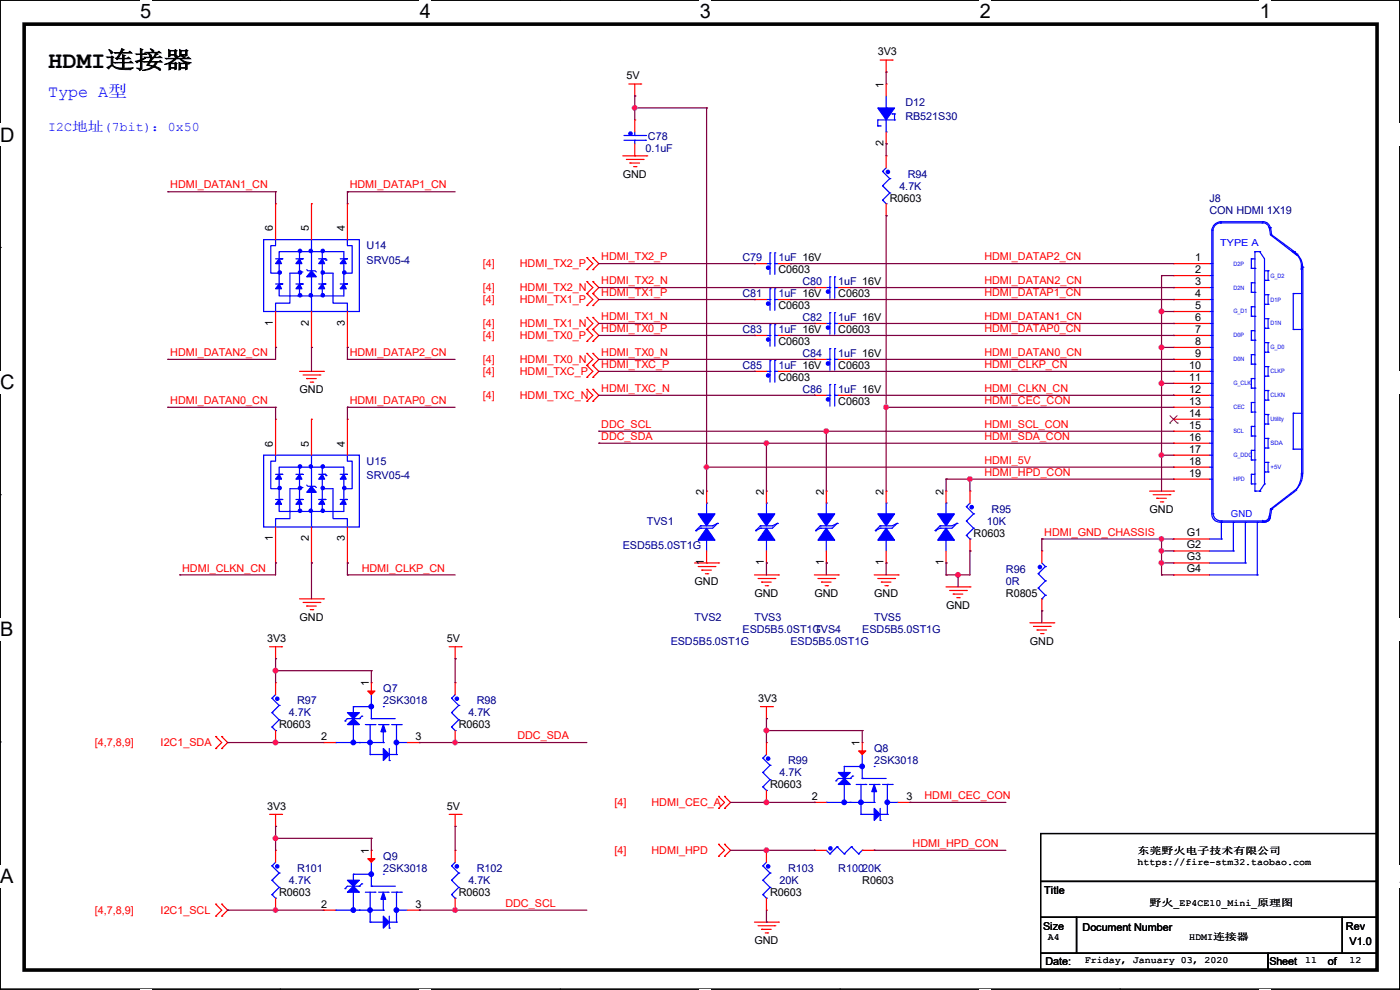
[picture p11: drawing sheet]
<svg xmlns="http://www.w3.org/2000/svg" width="297mm" height="210mm" viewBox="0 0 297 210" stroke-linecap="round" stroke-linejoin="round" font-family="sans-serif">
<path d="M0 0h297v209.8h-297z" fill="none" stroke="#000" stroke-width=".25"/>
<g fill="#fff">
<path d="M29.7 0h2.4v4.8h-2.4z"/>
<path d="M29.7 209.8h2.4v.2h-2.4z"/>
</g>
<path d="M59.4 0h.1M59.4 209.8h.1" fill="none" stroke="#000" stroke-width=".25"/>
<g fill="#fff">
<path d="M89.1 0h2.3v4.8h-2.3z"/>
<path d="M89.1 209.8h2.3v.2h-2.3z"/>
</g>
<path d="M118.8 0h.1M118.8 209.8h.1" fill="none" stroke="#000" stroke-width=".25"/>
<g fill="#fff">
<path d="M148.5 0h2.3v4.8h-2.3z"/>
<path d="M148.5 209.8h2.3v.2h-2.3z"/>
</g>
<path d="M178.2 0h.1M178.2 209.8h.1" fill="none" stroke="#000" stroke-width=".25"/>
<g fill="#fff">
<path d="M207.9 0h2.3v4.8h-2.3z"/>
<path d="M207.9 209.8h2.3v.2h-2.3z"/>
</g>
<path d="M237.6 0h.1M237.6 209.8h.1" fill="none" stroke="#000" stroke-width=".25"/>
<g fill="#fff">
<path d="M267.3 0h2.3v4.8h-2.3z"/>
<path d="M267.3 209.8h2.3v.2h-2.3z"/>
<path d="M0 26.2h3.1v4.8h-3.1z"/>
<path d="M297 26.2v4.8z"/>
<path d="M0 78.7h3.1v4.7h-3.1z"/>
<path d="M297 78.7v4.7z"/>
</g>
<path d="M0 52.5h.1M297 52.5h.1" fill="none" stroke="#000" stroke-width=".25"/>
<g fill="#fff">
<path d="M0 131.1h2.9v4.8h-2.9z"/>
<path d="M297 131.1v4.8z"/>
</g>
<path d="M0 104.9h.1M297 104.9h.1" fill="none" stroke="#000" stroke-width=".25"/>
<g fill="#fff">
<path d="M0 183.6h2.9v4.7h-2.9z"/>
<path d="M296.9 183.6h.1v4.7h-.1z"/>
</g>
<path d="M0 157.4h.1M297 157.4h.1M220.8 176.8h71.3v10.2h-71.3zM220.8 187h71.3v7.6h-71.3zM220.8 194.6h7.6v7.6h-7.6zM228.4 194.6h56.4v7.6h-56.4zM284.8 194.6h7.3v7.6h-7.3zM220.8 202.2h48.2v3.6h-48.2zM269 202.2h23.1v3.6h-23.1z" fill="none" stroke="#000" stroke-width=".25"/>
<path d="M5.1 5.1h287v200.7h-287z" fill="none" stroke="#000" stroke-width=".76"/>
<g fill="none" stroke="#f00" stroke-width=".25">
<path d="M133.4 17.8h2.5M134.7 17.8v2.6M135.9 17.8h.1M186.7 12.7h2.6M188 15.3h.1M188 17.8h.1M188 12.7v2.6M188 17.8v2.6M189.3 12.7h.1M132.1 33.1h5.1M132.9 33.8h3.5M133.6 34.6h.1"/>
<path d="M133.6 34.6h2.1M134.4 35.3h.5M134.7 20.4h.1M134.7 25.4h.1M134.7 33.1h.1M134.7 25.4v2.6M134.7 30.5v2.6M134.9 35.3h.1M136.4 33.8h.1M137.2 33.1h.1M188 33.1h.1M188 30.5h.1"/>
<path d="M188 28v2.5M188 33.1v2.5M58.5 43.2h.1M58.5 43.2v7.6M66.1 43.2h.1M66.1 43.2v7.6M73.7 43.2h.1M73.7 43.2v7.6M124.5 57.2h.1M124.5 54.7h.1M124.5 59.7h.1M124.5 54.7l1.3 1.2-1.3 1.3"/>
<path d="M124.5 59.7l1.3 1.3-1.3 1.3M125.8 54.7h.1M125.8 57.2h.1M125.8 59.7h.1M125.8 54.7l1.2 1.2-1.2 1.3M125.8 59.7l1.2 1.3-1.2 1.3M160.1 55.9h.1M160.1 55.9h2.5M165.1 55.9h2.6M167.7 55.9h.1M188 45.8h.1M188 43.2v2.6"/>
<path d="M249 55.9h.1M249 58.5h.1M249 55.9h7.6M249 58.5h7.6M58.5 73.7h.1M58.5 66.1v7.6M63.5 78.8h5.1M64.3 79.5h3.6M66.1 73.7h.1M66.1 66.1v7.6M67.9 79.5h.1M68.6 78.8h.1"/>
<path d="M73.7 73.7h.1M73.7 66.1v7.6M124.5 62.3h.1M124.5 64.8h.1M124.5 69.9h.1M124.5 67.4h.1M124.5 72.4h.1M124.5 77.5h.1M124.5 75h.1M124.5 77.5l1.3 1.3-1.3 1.3M124.5 62.3l1.3 1.2-1.3 1.3M124.5 67.4l1.3 1.2-1.3 1.3"/>
<path d="M124.5 69.9l1.3 1.3-1.3 1.2M124.5 75l1.3 1.2-1.3 1.3M125.8 62.3h.1M125.8 64.8h.1M125.8 67.4h.1M125.8 69.9h.1M125.8 72.4h.1M125.8 75h.1M125.8 77.5h.1M125.8 77.5l1.2 1.3-1.2 1.3M125.8 62.3l1.2 1.2-1.2 1.3M125.8 67.4l1.2 1.2-1.2 1.3"/>
<path d="M125.8 69.9l1.2 1.3-1.2 1.2M125.8 75l1.2 1.2-1.2 1.3M160.1 63.5h.1M160.1 78.8h.1M160.1 71.2h.1M160.1 78.8h2.5M160.1 63.5h2.5M160.1 71.2h2.5M165.1 78.8h2.6M165.1 63.5h2.6M165.1 71.2h2.6M167.7 63.5h.1"/>
<path d="M167.7 78.8h.1M167.7 71.2h.1M172.8 76.2h.1M172.8 61h.1M172.8 68.6h.1M172.8 76.2h2.5M172.8 61h2.5M172.8 68.6h2.5M177.8 76.2h2.6M177.8 61h2.6M177.8 68.6h2.6M180.4 76.2h.1"/>
<path d="M180.4 61h.1M180.4 68.6h.1M249 61h.1M249 63.5h.1M249 66.1h.1M249 68.6h.1M249 71.2h.1M249 73.7h.1M249 76.2h.1M249 78.8h.1M249 78.8h7.6M249 76.2h7.6"/>
<path d="M249 61h7.6M249 63.5h7.6M249 68.6h7.6M249 66.1h7.6M249 71.2h7.6M249 73.7h7.6M58.5 88.9h.1M58.5 88.9v7.7M65.1 80.3h.1M65.1 80.3h2M65.8 81.1h.5M66.1 88.9h.1"/>
<path d="M66.1 88.9v7.7M66.3 81.1h.1M73.7 88.9h.1M73.7 88.9v7.7M124.5 80.1h.1M124.5 85.1h.1M124.5 82.6h.1M124.5 82.6l1.3 1.3-1.3 1.2M125.8 80.1h.1M125.8 82.6h.1M125.8 85.1h.1M125.8 82.6l1.2 1.3-1.2 1.2"/>
<path d="M172.8 83.9h.1M172.8 83.9h2.5M177.8 83.9h2.6M180.4 83.9h.1M249 81.3h.1M249 83.9h.1M249 86.4h.1M249 88.9h.1M249 91.5h.1M249 94h.1M249 96.6h.1M249 99.1h.1"/>
<path d="M249 83.9h7.6M249 81.3h7.6M249 86.4h7.6M249 88.9h7.6M249 91.5h7.6M249 94h7.6M249 96.6h7.6M249 99.1h7.6M58.5 119.4h.1M58.5 111.8v7.6M66.1 119.4h.1M66.1 111.8v7.6"/>
<path d="M73.7 119.4h.1M73.7 111.8v7.6M147.4 119.4h5M149.9 119.4h.1M149.9 104.2h.1M149.9 104.2v2.5M149.9 116.9v2.5M152.4 119.4h.1M162.6 119.4h.1M162.6 104.2h.1M162.6 104.2v2.5M162.6 116.9v2.5"/>
<path d="M175.3 119.4h.1M175.3 104.2h.1M175.3 104.2v2.5M175.3 116.9v2.5M188 119.4h.1M188 104.2h.1M188 104.2v2.5M188 116.9v2.5M200.7 119.4h.1M200.7 104.2h.1M200.7 104.2v2.5M200.7 116.9v2.5"/>
<path d="M205.8 104.2h.1M205.8 116.9h.1M205.8 104.2v2.5M205.8 114.3v2.6M221 116.9h.1M221 116.9v2.5M243.9 104.2h5.1M244.6 104.9h3.6M245.4 105.7h.1M245.4 105.7h2M246.2 106.5h.5M246.7 106.5h.1"/>
<path d="M248.2 104.9h.1M249 104.2h.1M249 101.6h.1M249 114.3h.1M249 116.9h.1M249 119.4h.1M249 119.4h7.6M249 101.6h7.6M249 114.3h7.6M249 116.9h7.6M57.2 137.2h2.5M58.5 139.7h.1"/>
<path d="M58.5 137.2v2.5M59.7 137.2h.1M63.5 127h5.1M64.3 127.8h3.6M65.1 128.6h.1M65.1 128.6h2M65.8 129.3h.5M66.3 129.3h.1M67.9 127.8h.1M68.6 127h.1M95.3 137.2h2.5M96.6 139.7h.1"/>
<path d="M96.6 137.2v2.5M97.8 137.2h.1M148.1 120.2h3.6M148.9 120.9h.1M148.9 120.9h2M149.6 121.7h.6M150.2 121.7h.1M151.7 120.2h.1M160.1 122h5M160.8 122.7h3.6M161.6 123.5h.1M161.6 123.5h2"/>
<path d="M162.3 124.2h.6M162.9 124.2h.1M164.4 122.7h.1M165.1 122h.1M172.8 122h5M173.5 122.7h3.6M174.3 123.5h.1M174.3 123.5h2M175 124.2h.6M175.6 124.2h.1M177.1 122.7h.1M177.8 122h.1"/>
<path d="M185.5 122h5M186.2 122.7h3.6M187 123.5h.1M187 123.5h2M187.7 124.2h.6M188.3 124.2h.1M189.8 122.7h.1M190.5 122h.1M200.7 124.5h5.1M201.5 125.3h3.5M202.2 126h.1M202.2 126h2.1"/>
<path d="M203 126.8h.5M203.5 126.8h.1M205 125.3h.1M205.8 124.5h.1M218.5 132.1h5.1M219.2 132.9h3.6M220 133.6h.1M220 133.6h2M220.8 134.4h.5M221 129.6h.1M221 127v2.6M221.3 134.4h.1"/>
<path d="M222.8 132.9h.1M223.6 132.1h.1M249 122h.1M249 122h7.6M45.8 158.8h.1M45.8 156.3h.1M45.8 156.3l1.2 1.2-1.2 1.3M47 156.3h.1M47 158.8h.1M47 156.3l1.3 1.2-1.3 1.3M58.5 144.8h.1M58.5 157.5h.1"/>
<path d="M58.5 144.8v2.6M58.5 155v2.5M68.6 157.5h.1M68.6 157.5h2.6M78.8 144.8h.1M78.8 144.8v2.6M86.4 157.5h2.5M88.9 157.5h.1M96.6 144.8h.1M96.6 157.5h.1M96.6 144.8v2.6M96.6 155v2.5"/>
<path d="M161.3 149.9h2.6M162.6 152.4h.1M162.6 157.5h.1M162.6 149.9v2.5M162.6 157.5v2.6M163.9 149.9h.1M182.9 157.5h.1M182.9 157.5v2.6M57.2 172.8h2.5M58.5 175.3h.1M58.5 172.8v2.5M59.7 172.8h.1"/>
<path d="M95.3 172.8h2.5M96.6 175.3h.1M96.6 172.8v2.5M97.8 172.8h.1M152.4 179.1h.1M152.4 171.5h.1M152.4 169h.1M152.4 179.1l1.3 1.3-1.3 1.3M152.4 169l1.3 1.2-1.3 1.3M153.7 179.1h.1M153.7 169h.1M153.7 171.5h.1"/>
<path d="M153.7 179.1l1.3 1.3-1.3 1.3M153.7 169l1.3 1.2-1.3 1.3M162.6 170.2h.1M162.6 167.7v2.5M172.8 170.2h.1M172.8 170.2h2.5M190.5 170.2h2.6M193.1 170.2h.1M45.8 194.4h.1M45.8 191.8h.1M45.8 191.8l1.2 1.3-1.2 1.3M47 191.8h.1"/>
<path d="M47 194.4h.1M47 191.8l1.3 1.3-1.3 1.3M58.5 180.4h.1M58.5 193.1h.1M58.5 180.4v2.5M58.5 190.5v2.6M68.6 193.1h.1M68.6 193.1h2.6M78.8 180.4h.1M78.8 180.4v2.5M86.4 193.1h2.5M88.9 193.1h.1"/>
<path d="M96.6 180.4h.1M96.6 193.1h.1M96.6 180.4v2.5M96.6 190.5v2.6M152.4 181.7h.1M153.7 181.7h.1M160.1 195.6h5M160.8 196.4h3.6M161.6 197.1h.1M161.6 197.1h2M162.3 197.9h.6M162.6 180.4h.1"/>
<path d="M162.6 193.1h.1M162.6 180.4v2.5M162.6 190.5v2.6M162.9 197.9h.1M164.4 196.4h.1M165.1 195.6h.1M172.8 180.4h.1M172.8 180.4h2.5M182.9 180.4h2.6M185.5 180.4h.1"/>
</g>
<g fill="none" stroke="#00f" stroke-width=".25">
<path d="M132.4 29.8h4.5M132.4 28.7h4.5M134.7 29.8h.1M134.7 28.7h.1M134.7 28v.7M134.7 29.8v.7M136.9 29.8h.1M136.9 28.7h.1M186.2 26.7h.1M186.2 26.7h.5M186.7 26.7h.1M187.2 36.4h.1"/>
<path d="M187.2 39.4h.1M187.2 36.4l1.6 1.5M187.2 39.4l1.6 1.5M188 22.9h.1M188 28h.1M188 35.6l-.8 .8M188 20.4v2.5M188 25.4v2.6M188.8 37.9h.1M188.8 37.9l-1.6 1.5M189.3 24.2h.1M189.3 24.2h.5"/>
<path d="M189.8 25.4h.1M189.8 24.2h.1M189.8 25.4h-3.6v1.3M189.8 24.2v1.2M55.9 50.8h20.3v15.3h-20.3zM58.5 54.9h1.5h-.5M58.5 50.8v1.3h-1.1v5.9h1.8M59.2 54.9v-1.5h13.7v1.5M59.2 55.9v4.3M62.8 54.9h1.5h-.5M63.5 55.9v4.3M63.5 53.4v1.5"/>
<path d="M63.5 58h-2v6.3h-3v1.8M64.1 57.7h.1M65.1 57.2l.2 .2h1.5l.3 .3M66.1 50.8v6.6M66.1 58.7v7.4M67.6 54.9h1.5h-.5M68.4 55.9v4.3M68.4 53.4v1.5M68.4 58h2.3v6.3h3v1.8M69.1 55.2h.1M72.2 54.9h1.5h-.5M72.9 55.9v4.3"/>
<path d="M73.7 50.8v1.3h1v5.9h-1.8M162.6 55.9h.8M163.4 53.6h.1M163.4 55.9h.1M163.4 53.6v4.6M164.4 53.6h.1M164.4 55.9h.1M164.4 53.6v4.6M164.4 55.9h.7M176.1 58.7h.1M176.1 58.7v4.6M177.1 58.7h.1"/>
<path d="M177.1 58.7v4.6M187.2 42.5h.1M187.2 42.5l.8 .7M188 43.2h.1M188.8 40.9h.1M188.8 40.9l-1.6 1.6M256.6 55.9h.5M256.6 58.5h.5M257.1 55.9h.1M257.1 58.5h.1M257.1 48.8h.1M257.1 48.8v60.2a1.63 1.63 0 0 0 1.8 1.7"/>
<path d="M258.9 47.3h.1M258.9 47h.1M258.9 47.3h9.1M258.9 47h9.1M258.9 47a2.01 2.01 0 0 0-1.8 1.8M259.1 47.3h-.1a1.63 1.63 0 0 0-1.7 1.5v60.2M265.5 56.9h.1M265.5 54.9h.1M265.5 60h.1M265.5 54.9v2M265.5 60v2M265.5 54.9h.7"/>
<path d="M265.5 56.9h.7M265.5 60h.7M266.2 56.9h.1M266.2 53.4h.1M266.2 53.4v50.8M266.2 53.4h1.1M267.3 53.4h.1M267.3 53.4l1 1.5v47.8M267.8 47.1l.2-.1a1.51 1.51 0 0 1 1.5 1.3M267.8 47.3h.2a1.25 1.25 0 0 1 1.2 1M268.3 59.5h.1M268.3 57.4h.7"/>
<path d="M268.3 59.5h.7M269 59.5h.1M269 57.4h.1M269 57.4v2.1M269.3 48.3h.1M269.3 48.3l.2 1.5 5.6 4.3M269.5 48.3h.1M269.5 48.3l.3 1.5 4.8 3.6M274.1 53.2a3.8 3.8 0 0 1 2.2 4M274.1 53.4a3.3 3.3 0 0 1 1.9 3.8M274.6 53.4h.1M274.6 53.4l.5 .5"/>
<path d="M275.1 54.1h.1M275.1 53.9h.1M276.1 56.7v43.7M276.4 56.7h.1M276.4 56.7v43.7M58.5 60.2h1.5h-.5M59.2 61.3v1.5h13.7v-1.5M62.8 60.2h1.5h-.5M63.5 61.3v1.5M66.1 66.1h.1M67.6 60.2h1.5h-.5M68.4 61.3v1.5"/>
<path d="M72.2 60.2h1.5h-.5M162.6 63.5h.8M162.6 78.8h.8M162.6 71.2h.8M163.4 61.3h.1M163.4 63.5h.1M163.4 76.5h.1M163.4 78.8h.1M163.4 68.9h.1M163.4 71.2h.1M163.4 61.3v4.5M163.4 68.9v4.5"/>
<path d="M163.4 76.5v4.6M164.4 61.3h.1M164.4 63.5h.1M164.4 76.5h.1M164.4 78.8h.1M164.4 68.9h.1M164.4 71.2h.1M164.4 61.3v4.5M164.4 68.9v4.5M164.4 76.5v4.6M164.4 63.5h.7M164.4 78.8h.7"/>
<path d="M164.4 71.2h.7M175.3 76.2h.8M175.3 61h.8M175.3 68.6h.8M176.1 74h.1M176.1 76.2h.1M176.1 61h.1M176.1 66.3h.1M176.1 68.6h.1M176.1 66.3v4.6M176.1 74v4.5M177.1 74h.1"/>
<path d="M177.1 76.2h.1M177.1 61h.1M177.1 66.3h.1M177.1 68.6h.1M177.1 66.3v4.6M177.1 74v4.5M177.1 76.2h.7M177.1 61h.7M177.1 68.6h.7M256.6 76.2h.5M256.6 61h.5M256.6 63.5h.5"/>
<path d="M256.6 78.8h.5M256.6 68.6h.5M256.6 73.7h.5M256.6 71.2h.5M256.6 66.1h.5M257.1 68.6h.1M257.1 76.2h.1M257.1 78.8h.1M257.1 73.7h.1M257.1 71.2h.1M257.1 61h.1M257.1 66.1h.1"/>
<path d="M257.1 63.5h.1M265.5 77.3h.1M265.5 72.2h.1M265.5 62h.1M265.5 67.1h.1M265.5 75.2h.1M265.5 70.1h.1M265.5 65.1h.1M265.5 65.1v2M265.5 70.1v2.1M265.5 75.2v2.1M265.5 72.2h.7"/>
<path d="M265.5 75.2h.7M265.5 67.1h.7M265.5 70.1h.7M265.5 77.3h.7M265.5 65.1h.7M265.5 62h.7M266.2 72.2h.1M266.2 67.1h.1M266.2 77.3h.1M266.2 62h.1M268.3 79.8h.1M268.3 74.7h.1"/>
<path d="M268.3 69.6h.1M268.3 64.6h.1M268.3 79.8h.7M268.3 77.8h.7M268.3 72.7h.7M268.3 74.7h.7M268.3 67.6h.7M268.3 69.6h.7M268.3 62.5h.7M268.3 64.6h.7M269 79.8h.1M269 74.7h.1"/>
<path d="M269 69.6h.1M269 64.6h.1M269 77.8h.1M269 72.7h.1M269 67.6h.1M269 62.5h.1M269 62.5v2.1M269 67.6v2M269 72.7v2M269 77.8v2M274.4 69.9h.1M274.4 62.3h.1"/>
<path d="M274.4 62.3v7.6M274.4 69.9h1.7M274.4 62.3h1.7M276.1 69.9h.1M55.9 96.6h20.3v15.2h-20.3zM58.5 96.6v1.2h-1.1v5.9h1.8M63.5 99.1v1.5M66.1 96.6v6.6M68.4 99.1v1.5M73.7 96.6v1.2h1v5.9h-1.8M175.3 83.9h.8M176.1 81.6h.1"/>
<path d="M176.1 83.9h.1M176.1 81.6v4.5M177.1 81.6h.1M177.1 83.9h.1M177.1 81.6v4.5M177.1 83.9h.7M256.6 83.9h.5M256.6 88.9h.5M256.6 86.4h.5M256.6 81.3h.5M256.6 94h.5M256.6 96.6h.5"/>
<path d="M256.6 99.1h.5M256.6 91.5h.5M257.1 88.9h.1M257.1 86.4h.1M257.1 81.3h.1M257.1 94h.1M257.1 96.6h.1M257.1 99.1h.1M257.1 83.9h.1M257.1 91.5h.1M265.5 97.6h.1M265.5 92.5h.1"/>
<path d="M265.5 82.3h.1M265.5 87.4h.1M265.5 95.5h.1M265.5 85.4h.1M265.5 80.3h.1M265.5 90.5h.1M265.5 80.3v2M265.5 85.4v2M265.5 90.5v2M265.5 95.5v2.1M265.5 97.6h.7M265.5 95.5h.7"/>
<path d="M265.5 92.5h.7M265.5 85.4h.7M265.5 82.3h.7M265.5 80.3h.7M265.5 90.5h.7M265.5 87.4h.7M266.2 97.6h.1M266.2 92.5h.1M266.2 82.3h.1M266.2 87.4h.1M268.3 95h.1M268.3 90h.1"/>
<path d="M268.3 84.9h.1M268.3 95h.7M268.3 93h.7M268.3 87.9h.7M268.3 90h.7M268.3 82.8h.7M268.3 84.9h.7M268.3 98.1h.7M269 95h.1M269 84.9h.1M269 90h.1M269 93h.1"/>
<path d="M269 87.9h.1M269 82.8h.1M269 98.1h.1M269 82.8v2.1M269 87.9v2.1M269 93v2M269 98.1v2M274.4 95.3h.1M274.4 87.7h.1M274.4 87.7v7.6M274.4 95.3h1.7M274.4 87.7h1.7"/>
<path d="M276.1 95.3h.1M58.5 100.6h1.5h-.5M58.5 106h1.5h-.5M59.2 107v1.5h13.7v-1.5M59.2 100.6v-1.5h13.7v1.5M59.2 101.6v4.4M62.8 106h1.5h-.5M62.8 100.6h1.5h-.5M63.5 101.6v4.4M63.5 107v1.5M63.5 103.7h-2v6.3h-3v1.8M64.1 103.4h.1"/>
<path d="M65.1 102.9l.2 .3h1.5l.3 .2M66.1 104.4v7.4M66.1 111.8h.1M67.6 106h1.5h-.5M67.6 100.6h1.5h-.5M68.4 101.6v4.4M68.4 107v1.5M68.4 103.7h2.3v6.3h3v1.8M69.1 100.9h.1M72.2 106h1.5h-.5M72.2 100.6h1.5h-.5M72.9 101.6v4.4"/>
<path d="M147.6 112.6h.1M148.6 111.5h.1M148.6 112.1h.1M148.6 111.5l-1 1.1M148.6 112.1l-1 .5M149.9 114.3h.1M149.9 106.7h.1M149.9 106.7v2.6M149.9 114.3v2.6M152.2 111h.1M152.2 111l-1 .5h-2.6M152.2 111l-1 1.1h-2.6"/>
<path d="M160.3 112.6h.1M161.3 111.5h.1M161.3 112.1h.1M161.3 111.5l-1 1.1M161.3 112.1l-1 .5M162.6 114.3h.1M162.6 106.7h.1M162.6 106.7v2.6M162.6 114.3v2.6M164.9 111h.1M164.9 111l-1 .5h-2.6M164.9 111l-1 1.1h-2.6"/>
<path d="M173 112.6h.1M174 111.5h.1M174 112.1h.1M174 111.5l-1 1.1M174 112.1l-1 .5M175.3 114.3h.1M175.3 106.7h.1M175.3 106.7v2.6M175.3 114.3v2.6M177.6 111h.1M177.6 111l-1 .5h-2.6M177.6 111l-1 1.1h-2.6"/>
<path d="M185.7 112.6h.1M186.7 111.5h.1M186.7 112.1h.1M186.7 111.5l-1 1.1M186.7 112.1l-1 .5M188 114.3h.1M188 106.7h.1M188 106.7v2.6M188 114.3v2.6M190.3 111h.1M190.3 111l-1 .5h-2.6M190.3 111l-1 1.1h-2.6"/>
<path d="M198.4 112.6h.1M199.4 111.5h.1M199.4 112.1h.1M199.4 111.5l-1 1.1M199.4 112.1l-1 .5M200.7 114.3h.1M200.7 106.7h.1M200.7 106.7v2.6M200.7 114.3v2.6M203 111h.1M203 111l-1 .5h-2.6M203 111l-1 1.1h-2.6"/>
<path d="M205 107.5h.1M205 110.5h.1M205 113.6h.1M205 107.5l1.5 1.5M205 110.5l1.5 1.6M205 113.6l.8 .7M205.8 114.3h.1M205.8 106.7l-.8 .8M206.5 109h.1M206.5 112.1h.1M206.5 109l-1.5 1.5M206.5 112.1l-1.5 1.5"/>
<path d="M221 119.4l.8 .8M256.6 119.4h7.6M256.6 116.9h5.1M256.6 101.6h.5M256.6 114.3h2.5M257.1 101.6h.1M257.3 109h.1M257.4 109a1.62 1.62 0 0 0 1.7 1.5M258.9 110.8h.1M258.9 110.8h9.4M259.1 110.5h.1M259.1 110.8h.1"/>
<path d="M259.1 114.3h.1M259.1 110.5h8.9M259.1 110.8v3.5M261.7 110.8h.1M261.7 116.9h.1M261.7 110.8v6.1M264.2 110.8h.1M264.2 119.4h.1M264.2 110.8v8.6M265.5 100.6h.1M265.5 102.7h.1M265.5 100.6v2.1"/>
<path d="M265.5 102.7h.7M265.5 100.6h.7M266.2 102.7h.1M266.2 104.2h.1M266.2 104.2h1.1M266.7 110.8h.1M266.7 110.8v11.2M267.3 104.2h.1M268.3 100.1h.1M268.3 102.7h.1M268.3 100.1h.7M268.3 102.7l-1 1.5"/>
<path d="M269 100.1h.1M269.2 109.5a.99 .99 0 0 1-1.4 .9M269.5 109.5a1.23 1.23 0 0 1-1.7 1.2M269.5 108h.1M269.5 108l-.2 1.5M269.8 108h.1M269.8 108l-.3 1.5M275.1 103.9l-5.3 4.1M276.1 100.4a5.7 5.7 0 0 1-1 3.3l-5.6 4.3M276.1 100.4h.1M276.3 100.4a4.5 4.5 0 0 1-1.3 3.4M220.3 121.7h.1"/>
<path d="M220.3 124.8h.1M220.3 121.7l1.5 1.5M220.3 124.8l1.5 1.5M221 127h.1M221.8 120.2h.1M221.8 123.2h.1M221.8 126.3h.1M221.8 120.2l-1.5 1.5M221.8 123.2l-1.5 1.6M221.8 126.3l-.8 .7M256.6 122h10.1M266.7 122h.1"/>
<path d="M57.7 148.1h.1M57.7 151.2h.1M57.7 154.2h.1M57.7 148.1l1.5 1.5M57.7 151.2l1.5 1.5M57.7 154.2l.8 .8M58.5 155h.1M58.5 147.4l-.8 .7M59.2 149.6h.1M59.2 152.7h.1M59.2 149.6l-1.5 1.6M59.2 152.7l-1.5 1.5"/>
<path d="M71.2 157.5h.1M71.2 157.5h10.1M73.2 153h.1M75 157.5h.1M75 149.9h.1M75 149.9v7.6M75 149.9h3.8M76.2 157.5h.1M76.2 152.4h.1M76.2 152.4h-2.5l-.5 .6M76.8 151.9h.1M76.8 151.9l-.6 .5"/>
<path d="M77.5 153.7h2M78.5 153.7v6.4M78.8 152.4h.1M78.8 149.9h.1M78.8 152.4h5.1M78.8 147.4v5M79.5 153.7h.1M80.3 153.7h2M81.3 149.9h.1M81.3 157.5h.1M81.3 155v2.5M82.3 153.7h.1"/>
<path d="M82.6 158.8v2.5M83.1 153.7h2M84.1 153.7h.1M84.1 157.5h.1M84.1 153.7v6.4M84.1 157.5h2.3M85.1 153.7h.1M95.8 148.1h.1M95.8 151.2h.1M95.8 154.2h.1M95.8 148.1l1.5 1.5M95.8 151.2l1.5 1.5"/>
<path d="M95.8 154.2l.8 .8M96.6 155h.1M96.6 147.4l-.8 .7M97.3 149.6h.1M97.3 152.7h.1M97.3 149.6l-1.5 1.6M97.3 152.7l-1.5 1.5M78.5 160.1h.1M78.5 160.1h2.8M81.3 160.1h.1M82.6 161.3h.1M82.6 160.1h1.5"/>
<path d="M84.1 160.1h.1M161.8 160.8h.1M161.8 163.9h.1M161.8 166.9h.1M161.8 160.8l1.6 1.5M161.8 163.9l1.6 1.5M161.8 166.9l.8 .8M162.6 167.7h.1M162.6 160.1l-.8 .7M163.4 162.3h.1M163.4 165.4h.1M163.4 162.3l-1.6 1.6"/>
<path d="M163.4 165.4l-1.6 1.5M175.3 170.2h.1M175.3 170.2h10.2M177.3 165.7h.1M177.6 179.6h.1M177.6 179.6l-1.5 1.5M177.6 179.6l1.5 1.5M179.1 170.2h.1M179.1 162.6h.1M179.1 162.6v7.6M179.1 162.6h3.8M180.4 170.2h.1"/>
<path d="M180.4 165.1h.1M180.4 165.1h-2.6l-.5 .6M180.6 179.6h.1M180.6 179.6l-1.5 1.5M180.6 179.6l1.6 1.5M180.9 164.6h.1M180.9 164.6l-.5 .5M181.7 166.4h2M182.7 172.8h.1M182.7 166.4v6.4M182.7 172.8h2.8M182.9 165.1h.1"/>
<path d="M182.9 162.6h.1M182.9 165.1h5.1M182.9 160.1v5M183.7 166.4h.1M184.4 166.4h2.1M185.5 162.6h.1M185.5 172.8h.1M185.5 170.2h.1M185.5 167.7v2.5M186.5 166.4h.1M186.7 174h.1M186.7 171.5v2.5"/>
<path d="M186.7 172.8h1.6M187.2 166.4h2.1M188.3 172.8h.1M188.3 166.4h.1M188.3 170.2h.1M188.3 166.4v6.4M188.3 170.2h2.2M189.3 166.4h.1M57.7 183.7h.1M57.7 186.7h.1M57.7 189.8h.1M57.7 183.7l1.5 1.5"/>
<path d="M57.7 186.7l1.5 1.6M57.7 189.8l.8 .7M58.5 190.5h.1M58.5 182.9l-.8 .8M59.2 185.2h.1M59.2 188.3h.1M59.2 185.2l-1.5 1.5M59.2 188.3l-1.5 1.5M71.2 193.1h.1M71.2 193.1h10.1M73.2 188.5h.1M75 193.1h.1"/>
<path d="M75 185.5h.1M75 185.5v7.6M75 185.5h3.8M76.2 193.1h.1M76.2 188h.1M76.2 188h-2.5l-.5 .5M76.8 187.5h.1M76.8 187.5l-.6 .5M77.5 189.3h2M78.5 195.6h.1M78.5 189.3v6.3M78.5 195.6h2.8"/>
<path d="M78.8 188h.1M78.8 185.5h.1M78.8 182.9v5.1M78.8 188h5.1M79.5 189.3h.1M80.3 189.3h2M81.3 185.5h.1M81.3 195.6h.1M81.3 193.1h.1M81.3 190.5v2.6M82.3 189.3h.1M82.6 196.9h.1"/>
<path d="M82.6 194.4v2.5M82.6 195.6h1.5M83.1 189.3h2M84.1 195.6h.1M84.1 189.3h.1M84.1 193.1h.1M84.1 189.3v6.3M84.1 193.1h2.3M85.1 189.3h.1M95.8 183.7h.1M95.8 186.7h.1M95.8 189.8h.1"/>
<path d="M95.8 183.7l1.5 1.5M95.8 186.7l1.5 1.6M95.8 189.8l.8 .7M96.6 190.5h.1M96.6 182.9l-.8 .8M97.3 185.2h.1M97.3 188.3h.1M97.3 185.2l-1.5 1.5M97.3 188.3l-1.5 1.5M161.8 183.7h.1M161.8 186.7h.1M161.8 189.8h.1"/>
<path d="M161.8 183.7l1.6 1.5M161.8 186.7l1.6 1.6M161.8 189.8l.8 .7M162.6 190.5h.1M162.6 182.9l-.8 .8M163.4 185.2h.1M163.4 188.3h.1M163.4 185.2l-1.6 1.5M163.4 188.3l-1.6 1.5M175.3 180.4l.8 .7M176.1 181.1h.1M179.1 181.1h.1"/>
<path d="M182.2 181.1h.1M182.9 180.4h.1M182.9 180.4l-.7 .7"/>
</g>
<g fill="#00f" stroke="#00f" stroke-width=".25">
<path d="M185.5 171.5l1.2 1.3-1.2 1.2z"/>
<path d="M185.5 166.4l.5 1.5h-1z"/>
<path d="M179.1 165.1l1.3 1.3h-2.6z"/>
<path d="M177.8 163.9h2.6l-1.3 1.2z"/>
<path d="M81.3 158.8l1.3 1.3-1.3 1.2z"/>
<path d="M81.3 153.7l.5 1.5h-1z"/>
<path d="M75 152.4l1.2 1.3h-2.5z"/>
<path d="M73.7 151.2h2.5l-1.2 1.2z"/>
<path d="M81.3 194.4l1.3 1.2-1.3 1.3z"/>
<path d="M81.3 189.3l.5 1.5h-1z"/>
<path d="M75 188l1.2 1.3h-2.5z"/>
<path d="M73.7 186.7h2.5l-1.2 1.3z"/>
<path d="M149.9 112.1l1.8 2.5h-3.6z" fill-rule="evenodd"/>
<path d="M148.1 109h3.6l-1.8 2.5z" fill-rule="evenodd"/>
<path d="M200.7 112.1l1.8 2.5h-3.6z" fill-rule="evenodd"/>
<path d="M198.9 109h3.6l-1.8 2.5z" fill-rule="evenodd"/>
<path d="M175.3 112.1l1.8 2.5h-3.6z" fill-rule="evenodd"/>
<path d="M173.5 109h3.6l-1.8 2.5z" fill-rule="evenodd"/>
<path d="M186.2 22.9h3.6l-1.8 2.5z" fill-rule="evenodd"/>
<path d="M63.5 106l.6 1h-1.3z" fill-rule="evenodd"/>
<path d="M68.4 106l.5 1h-1.3z" fill-rule="evenodd"/>
<path d="M72.9 106l.5 1h-1.2z" fill-rule="evenodd"/>
<path d="M63.5 100.6l.6 1h-1.3z" fill-rule="evenodd"/>
<path d="M68.4 100.6l.5 1h-1.3z" fill-rule="evenodd"/>
<path d="M72.9 100.6l.5 1h-1.2z" fill-rule="evenodd"/>
<path d="M59.2 100.6l.5 1h-1.2z" fill-rule="evenodd"/>
<path d="M59.2 106l.5 1h-1.2z" fill-rule="evenodd"/>
<path d="M66.1 103.2l1 1.2h-2z" fill-rule="evenodd"/>
<path d="M188 112.1l1.8 2.5h-3.6z" fill-rule="evenodd"/>
<path d="M186.2 109h3.6l-1.8 2.5z" fill-rule="evenodd"/>
<path d="M162.6 112.1l1.8 2.5h-3.6z" fill-rule="evenodd"/>
<path d="M160.8 109h3.6l-1.8 2.5z" fill-rule="evenodd"/>
<path d="M63.5 60.2l.6 1.1h-1.3z" fill-rule="evenodd"/>
<path d="M68.4 60.2l.5 1.1h-1.3z" fill-rule="evenodd"/>
<path d="M72.9 60.2l.5 1.1h-1.2z" fill-rule="evenodd"/>
<path d="M63.5 54.9l.6 1h-1.3z" fill-rule="evenodd"/>
<path d="M68.4 54.9l.5 1h-1.3z" fill-rule="evenodd"/>
<path d="M72.9 54.9l.5 1h-1.2z" fill-rule="evenodd"/>
<path d="M59.2 54.9l.5 1h-1.2z" fill-rule="evenodd"/>
<path d="M59.2 60.2l.5 1.1h-1.2z" fill-rule="evenodd"/>
<path d="M66.1 57.4l1 1.3h-2z" fill-rule="evenodd"/>
<circle cx="58.8" cy="183.8" r=".36"/>
<circle cx="175.7" cy="77.1" r=".36"/>
<circle cx="175.7" cy="61.9" r=".36"/>
<circle cx="188.4" cy="36.5" r=".36"/>
<circle cx="163" cy="160.9" r=".36"/>
<circle cx="163" cy="64.4" r=".36"/>
<circle cx="163" cy="79.7" r=".36"/>
<circle cx="188.2" cy="170.2" r=".49"/>
<circle cx="182.6" cy="170.2" r=".49"/>
<circle cx="182.9" cy="162.6" r=".49"/>
<circle cx="179.1" cy="170.2" r=".49"/>
<circle cx="96.9" cy="183.8" r=".36"/>
<circle cx="206.1" cy="107.6" r=".36"/>
<circle cx="175.7" cy="69.5" r=".36"/>
<circle cx="175.7" cy="84.7" r=".36"/>
<circle cx="59.3" cy="103.5" r=".36"/>
<circle cx="63.6" cy="103.5" r=".36"/>
<circle cx="63.6" cy="99" r=".36"/>
<circle cx="68.5" cy="103.5" r=".36"/>
<circle cx="73" cy="103.5" r=".36"/>
<circle cx="65.9" cy="108.4" r=".36"/>
<circle cx="65.9" cy="99" r=".36"/>
<circle cx="63.6" cy="108.4" r=".36"/>
<circle cx="68.5" cy="99" r=".36"/>
<circle cx="68.5" cy="108.4" r=".36"/>
<circle cx="163" cy="183.8" r=".36"/>
<circle cx="58.8" cy="148.2" r=".36"/>
<circle cx="59.3" cy="57.8" r=".36"/>
<circle cx="63.6" cy="57.8" r=".36"/>
<circle cx="63.6" cy="53.2" r=".36"/>
<circle cx="68.5" cy="57.8" r=".36"/>
<circle cx="73" cy="57.8" r=".36"/>
<circle cx="65.9" cy="62.6" r=".36"/>
<circle cx="65.9" cy="53.2" r=".36"/>
<circle cx="63.6" cy="62.6" r=".36"/>
<circle cx="68.5" cy="53.2" r=".36"/>
<circle cx="68.5" cy="62.6" r=".36"/>
<circle cx="96.9" cy="148.2" r=".36"/>
<circle cx="176.2" cy="180" r=".36"/>
<circle cx="84.1" cy="157.5" r=".49"/>
<circle cx="78.5" cy="157.5" r=".49"/>
<circle cx="78.8" cy="149.9" r=".49"/>
<circle cx="75" cy="157.5" r=".49"/>
<circle cx="220.6" cy="120.3" r=".36"/>
<circle cx="133.8" cy="28.3" r=".36"/>
<circle cx="163" cy="56.8" r=".36"/>
<circle cx="84.1" cy="193.1" r=".49"/>
<circle cx="78.5" cy="193.1" r=".49"/>
<circle cx="78.8" cy="185.4" r=".49"/>
<circle cx="75" cy="193.1" r=".49"/>
<circle cx="163" cy="72" r=".36"/>
</g>
<g fill="#f00" stroke="#f00" stroke-width=".25">
<path d="M182.2 159.3h1.5l-.8 .8z"/>
<path d="M78 146.6h1.5l-.7 .8z"/>
<path d="M78 182.2h1.5l-.7 .7z"/>
</g>
<path d="M248.2 89.7h.1M248.2 88.2l1.6 1.5M249.7 88.2l-1.5 1.5M249.8 89.7h.1" fill="none" stroke="#804000" stroke-width=".21"/>
<g fill="none" stroke="#800040" stroke-width=".25">
<path d="M188 15.3h.1M188 15.3v2.5M134.7 22.9h.1M134.7 20.4h.1M134.7 22.9h15.2M134.7 20.4v5M149.9 22.9h.1M149.9 22.9v81.3M188 30.5h.1M188 30.5v2.6M35.6 40.7h.1M35.6 40.7h22.9"/>
<path d="M58.5 40.7h.1M58.5 40.7v2.5M73.7 40.7h.1M73.7 40.7h22.9M73.7 40.7v2.5M127 55.9h33.1M160.1 55.9h.1M167.7 55.9h.1M167.7 55.9h81.3M188 45.8h.1M188 45.8v58.4M246.4 58.5h.1"/>
<path d="M246.4 58.5v45.7M246.4 58.5h2.6M35.6 76.2h.1M58.5 73.7h.1M58.5 73.7v2.5h-22.9M66.1 73.7h.1M66.1 73.7v5.1M73.7 73.7h.1M73.7 76.2h.1M73.7 76.2h22.9M73.7 73.7v2.5M127 76.2h45.8"/>
<path d="M127 63.5h33.1M127 71.2h33.1M127 78.8h33.1M127 61h45.8M127 68.6h45.8M160.1 63.5h.1M160.1 71.2h.1M160.1 78.8h.1M167.7 63.5h81.3M167.7 71.2h81.3M167.7 78.8h81.3M172.8 61h.1"/>
<path d="M172.8 76.2h.1M172.8 68.6h.1M180.4 76.2h68.6M180.4 61h68.6M180.4 68.6h68.6M246.4 66.1h.1M246.4 73.7h.1M246.4 73.7h2.6M246.4 66.1h2.6M249 61h.1M249 63.5h.1M249 68.6h.1"/>
<path d="M249 71.2h.1M249 76.2h.1M249 78.8h.1M35.6 86.4h.1M35.6 86.4h22.9M58.5 86.4h.1M58.5 86.4v2.5M73.7 86.4h.1M73.7 86.4v2.5M73.7 86.4h22.9M127 94h.1M127 91.5h.1"/>
<path d="M127 94h122M127 91.5h122M127 83.9h45.8M149.9 99.1h.1M149.9 99.1h99.1M162.6 94h.1M162.6 94v10.2M172.8 83.9h.1M175.3 91.5h.1M175.3 91.5v12.7M180.4 83.9h68.6M188 86.4h.1"/>
<path d="M188 86.4h61M246.4 81.3h.1M246.4 96.6h.1M246.4 96.6h2.6M246.4 81.3h2.6M249 83.9h.1M58.5 119.4h.1M58.5 119.4v2.6h-20.4M66.1 119.4h.1M66.1 119.4v7.6M73.7 119.4h.1M73.7 119.4v2.6"/>
<path d="M162.6 119.4h.1M162.6 119.4v2.6M175.3 119.4h.1M175.3 119.4v2.6M188 119.4h.1M188 119.4v2.6M200.7 101.6h.1M200.7 119.4h.1M200.7 101.6h48.3M200.7 101.6v2.6M200.7 119.4v2.6M205.8 101.6h.1"/>
<path d="M205.8 116.9h.1M205.8 116.9v5.1h-5.1M205.8 101.6v2.6M221 114.3h.1M221 114.3h28M221 114.3v2.6M246.4 119.4h.1M246.4 116.9h.1M246.4 114.3h.1M246.4 119.4h2.6M246.4 116.9h2.6M246.4 114.3v7.7"/>
<path d="M38.1 122h.1M58.5 139.7h.1M58.5 139.7v5.1M73.7 122h.1M73.7 122h22.9M96.6 139.7h.1M96.6 139.7v5.1M200.7 122h.1M203.2 122h.1M203.2 122v2.5M221 129.6h.1M221 129.6v2.5"/>
<path d="M246.4 122h.1M246.4 122h2.6M48.3 157.5h.1M48.3 157.5h20.3M58.5 142.3h.1M58.5 157.5h.1M58.5 142.3h20.3M78.8 142.3h.1M78.8 142.3v2.5M88.9 157.5h.1M88.9 157.5h35.6M96.6 157.5h.1"/>
<path d="M162.6 152.4h.1M162.6 155h.1M162.6 152.4v5.1M162.6 155h20.3M182.9 155h.1M182.9 155v2.5M58.5 175.3h.1M58.5 177.8h.1M58.5 175.3v5.1M58.5 177.8h20.3M78.8 177.8h.1M78.8 177.8v2.6"/>
<path d="M96.6 175.3h.1M96.6 175.3v5.1M155 170.2h17.8M162.6 170.2h.1M172.8 170.2h.1M193.1 170.2h.1M193.1 170.2h20.3M48.3 193.1h.1M48.3 193.1h20.3M58.5 193.1h.1M88.9 193.1h.1M88.9 193.1h35.6"/>
<path d="M96.6 193.1h.1M155 180.4h17.8M162.6 180.4h.1M162.6 195.6h.1M162.6 193.1v2.5M172.8 180.4h.1M185.5 180.4h.1M185.5 180.4h27.9"/>
</g>
<g fill="#f0f" stroke="#f0f" stroke-width=".25">
<circle cx="58.4" cy="193.1" r=".49"/>
<circle cx="58.4" cy="142.3" r=".49"/>
<circle cx="58.4" cy="177.8" r=".49"/>
<circle cx="162.6" cy="155" r=".49"/>
<circle cx="162.6" cy="94" r=".49"/>
<circle cx="175.3" cy="91.5" r=".49"/>
<circle cx="246.4" cy="114.3" r=".49"/>
<circle cx="246.4" cy="96.5" r=".49"/>
<circle cx="246.4" cy="119.4" r=".49"/>
<circle cx="246.4" cy="116.9" r=".49"/>
<circle cx="246.4" cy="66.1" r=".49"/>
<circle cx="246.4" cy="81.3" r=".49"/>
<circle cx="246.4" cy="73.7" r=".49"/>
<circle cx="188" cy="86.4" r=".49"/>
<circle cx="205.8" cy="101.6" r=".49"/>
<circle cx="203.2" cy="121.9" r=".49"/>
<circle cx="149.9" cy="99.1" r=".49"/>
<circle cx="134.6" cy="22.9" r=".49"/>
<circle cx="96.5" cy="157.5" r=".49"/>
<circle cx="58.4" cy="157.5" r=".49"/>
<circle cx="96.5" cy="193.1" r=".49"/>
<circle cx="162.6" cy="170.2" r=".49"/>
<circle cx="162.6" cy="180.4" r=".49"/>
</g>
<text font-size="5.1" x="10.2" y="14.5">HDMI连接器</text>
<g font-size="4.2">
<text x="29.7" y="3.9">5</text>
<text x="89.1" y="3.9">4</text>
<text x="148.5" y="3.9">3</text>
<text x="207.9" y="3.9">2</text>
<text x="267.3" y="3.9">1</text>
<text x="0" y="30.1">D</text>
<text x="0" y="82.5">C</text>
<text x="0" y="135">B</text>
<text x="0" y="187.4">A</text>
<text x="297" y="187.4">A</text>
</g>
<text font-size="3.6" fill="#00f" x="10.2" y="20.6">Type A型</text>
<text font-size="2.8" fill="#00f" x="10.2" y="27.7">I2C地址(7bit)：0x50</text>
<g font-size="2.3">
<text x="186.2" y="11.8">3V3</text>
<text x="132.9" y="16.8">5V</text>
<text x="187.5" y="18.6" transform="rotate(-90 187.5 18.6)">1</text>
<text x="187.5" y="31" transform="rotate(-90 187.5 31)">2</text>
<text x="132.1" y="37.7">GND</text>
<text x="188.8" y="42.8">R0603</text>
<text x="57.9" y="49.1" transform="rotate(-90 57.9 49.1)">6</text>
<text x="65.5" y="49.1" transform="rotate(-90 65.5 49.1)">5</text>
<text x="73.2" y="49.1" transform="rotate(-90 73.2 49.1)">4</text>
<text x="165.1" y="58">C0603</text>
<text x="253.5" y="55.4">1</text>
<text x="253.5" y="57.9">2</text>
<text x="165.1" y="65.6">C0603</text>
<text x="177.8" y="63.1">C0603</text>
<text x="253.5" y="60.5">3</text>
<text x="253.5" y="63">4</text>
<text x="253.5" y="65.5">5</text>
<text x="57.9" y="69.1" transform="rotate(-90 57.9 69.1)">1</text>
<text x="65.5" y="69.1" transform="rotate(-90 65.5 69.1)">2</text>
<text x="73.2" y="69.1" transform="rotate(-90 73.2 69.1)">3</text>
<text x="177.8" y="70.7">C0603</text>
<text x="253.5" y="68.1">6</text>
<text x="253.5" y="70.6">7</text>
<text x="165.1" y="73.2">C0603</text>
<text x="253.5" y="73.2">8</text>
<text x="253.5" y="75.7">9</text>
<text x="63.5" y="83.4">GND</text>
<text x="165.1" y="80.9">C0603</text>
<text x="177.8" y="78.3">C0603</text>
<text x="252.3" y="78.2">10</text>
<text x="252.3" y="80.8">11</text>
<text x="252.3" y="83.3">12</text>
<text x="177.8" y="85.9">C0603</text>
<text x="252.3" y="85.9">13</text>
<text x="252.3" y="88.4">14</text>
<text x="57.9" y="94.8" transform="rotate(-90 57.9 94.8)">6</text>
<text x="65.5" y="94.8" transform="rotate(-90 65.5 94.8)">5</text>
<text x="73.2" y="94.8" transform="rotate(-90 73.2 94.8)">4</text>
<text x="252.3" y="90.9">15</text>
<text x="252.3" y="93.5">16</text>
<text x="252.3" y="96">17</text>
<text x="252.3" y="98.6">18</text>
<text x="252.3" y="101.1">19</text>
<text x="149.4" y="104.9" transform="rotate(-90 149.4 104.9)">2</text>
<text x="162.1" y="104.9" transform="rotate(-90 162.1 104.9)">2</text>
<text x="174.8" y="104.9" transform="rotate(-90 174.8 104.9)">2</text>
<text x="187.5" y="104.9" transform="rotate(-90 187.5 104.9)">2</text>
<text x="200.2" y="104.9" transform="rotate(-90 200.2 104.9)">2</text>
<text x="206.5" y="113.9">R0603</text>
<text x="243.9" y="108.8">GND</text>
<text x="251.8" y="113.8">G1</text>
<text x="57.9" y="114.9" transform="rotate(-90 57.9 114.9)">1</text>
<text x="65.5" y="114.9" transform="rotate(-90 65.5 114.9)">2</text>
<text x="73.2" y="114.9" transform="rotate(-90 73.2 114.9)">3</text>
<text x="149.4" y="119.9" transform="rotate(-90 149.4 119.9)">1</text>
<text x="162.1" y="119.9" transform="rotate(-90 162.1 119.9)">1</text>
<text x="174.8" y="119.9" transform="rotate(-90 174.8 119.9)">1</text>
<text x="187.5" y="119.9" transform="rotate(-90 187.5 119.9)">1</text>
<text x="200.2" y="119.9" transform="rotate(-90 200.2 119.9)">1</text>
<text x="251.8" y="116.3">G2</text>
<text x="251.8" y="118.9">G3</text>
<text x="147.4" y="124">GND</text>
<text x="251.8" y="121.4">G4</text>
<text x="63.5" y="131.7">GND</text>
<text x="160.1" y="126.6">GND</text>
<text x="172.8" y="126.6">GND</text>
<text x="185.5" y="126.6">GND</text>
<text x="200.7" y="129.1">GND</text>
<text x="213.4" y="126.6">R0805</text>
<text x="56.7" y="136.2">3V3</text>
<text x="94.8" y="136.2">5V</text>
<text x="218.5" y="136.7">GND</text>
<text x="78.2" y="145.6" transform="rotate(-90 78.2 145.6)">1</text>
<text x="160.8" y="148.9">3V3</text>
<text x="59.2" y="154.5">R0603</text>
<text x="97.3" y="154.5">R0603</text>
<text x="68.1" y="157">2</text>
<text x="88.2" y="157">3</text>
<text x="182.4" y="158.3" transform="rotate(-90 182.4 158.3)">1</text>
<text x="163.4" y="167.2">R0603</text>
<text x="56.7" y="171.8">3V3</text>
<text x="94.8" y="171.8">5V</text>
<text x="172.3" y="169.7">2</text>
<text x="192.3" y="169.7">3</text>
<text x="78.2" y="181.1" transform="rotate(-90 78.2 181.1)">1</text>
<text x="59.2" y="190.1">R0603</text>
<text x="97.3" y="190.1">R0603</text>
<text x="163.4" y="190.1">R0603</text>
<text x="182.9" y="187.5">R0603</text>
<text x="221.5" y="189.6">Title</text>
<text x="68.1" y="192.5">2</text>
<text x="88.2" y="192.5">3</text>
<text x="221.3" y="197.2">Size</text>
<text x="229.7" y="197.4">Document Number</text>
<text x="285.5" y="197.2">Rev</text>
<text x="160.1" y="200.2">GND</text>
<text x="286.3" y="200.5">V1.0</text>
<text x="221.8" y="204.8">Date:</text>
<text x="269.3" y="204.8">Sheet</text>
<text x="281.7" y="204.8">of</text>
</g>
<g font-size="2.3" fill="#000080">
<text x="192.1" y="22.4">D12</text>
<text x="137.5" y="29.8">C78</text>
<text x="192.1" y="25.5">RB521S30</text>
<text x="137" y="32.3">0.1uF</text>
<text x="190.8" y="40.2">4.7K</text>
<text x="192.6" y="37.7">R94</text>
<text x="256.6" y="42.8">J8</text>
<text x="256.6" y="45.3">CON HDMI 1X19</text>
<text x="77.8" y="52.9">U14</text>
<text x="77.8" y="56">SRV05-4</text>
<text x="157.5" y="55.5">C79</text>
<text x="165.1" y="55.5">1uF 16V</text>
<text x="157.5" y="63.1">C81</text>
<text x="165.1" y="63.1">1uF 16V</text>
<text x="170.2" y="60.5">C80</text>
<text x="177.8" y="60.5">1uF 16V</text>
<text x="157.5" y="70.7">C83</text>
<text x="165.1" y="70.7">1uF 16V</text>
<text x="170.2" y="68.2">C82</text>
<text x="177.8" y="68.2">1uF 16V</text>
<text x="170.2" y="75.8">C84</text>
<text x="177.8" y="75.8">1uF 16V</text>
<text x="157.5" y="78.3">C85</text>
<text x="165.1" y="78.3">1uF 16V</text>
<text x="170.2" y="83.4">C86</text>
<text x="177.8" y="83.4">1uF 16V</text>
<text x="77.8" y="98.6">U15</text>
<text x="77.8" y="101.7">SRV05-4</text>
<text x="137.2" y="111.3">TVS1</text>
<text x="209.3" y="111.3">10K</text>
<text x="210.4" y="108.8">R95</text>
<text x="132.1" y="116.4">ESD5B5.0ST1G</text>
<text x="213.4" y="121.5">R96</text>
<text x="213.4" y="124">0R</text>
<text x="147.4" y="131.7">TVS2</text>
<text x="160.1" y="131.7">TVS3</text>
<text x="185.5" y="131.7">TVS5</text>
<text x="142.3" y="136.7">ESD5B5.0ST1G</text>
<text x="157.5" y="134.2">ESD5B5.0ST1G</text>
<text x="167.7" y="136.7">ESD5B5.0ST1G</text>
<text x="172.8" y="134.2">TVS4</text>
<text x="182.9" y="134.2">ESD5B5.0ST1G</text>
<text x="63" y="149.4">R97</text>
<text x="81.3" y="146.9">Q7</text>
<text x="81.3" y="149.4">2SK3018</text>
<text x="101.1" y="149.4">R98</text>
<text x="61.3" y="152">4.7K</text>
<text x="99.4" y="152">4.7K</text>
<text x="185.5" y="159.6">Q8</text>
<text x="165.4" y="164.7">4.7K</text>
<text x="167.2" y="162.1">R99</text>
<text x="185.5" y="162.1">2SK3018</text>
<text x="63" y="185">R101</text>
<text x="81.3" y="182.5">Q9</text>
<text x="81.3" y="185">2SK3018</text>
<text x="101.1" y="185">R102</text>
<text x="167.2" y="185">R103</text>
<text x="177.8" y="185">R10020K</text>
<text x="61.3" y="187.5">4.7K</text>
<text x="99.4" y="187.5">4.7K</text>
<text x="165.4" y="187.5">20K</text>
</g>
<g font-size="2.3" fill="#f00">
<text x="36.1" y="40">HDMI_DATAN1_CN</text>
<text x="74.2" y="40">HDMI_DATAP1_CN</text>
<text x="102.4" y="56.7">[4]</text>
<text x="110.3" y="56.7">HDMI_TX2_P</text>
<text x="127.6" y="55.2">HDMI_TX2_P</text>
<text x="208.8" y="55.2">HDMI_DATAP2_CN</text>
<text x="102.4" y="61.8">[4]</text>
<text x="102.4" y="64.3">[4]</text>
<text x="110.3" y="61.8">HDMI_TX2_N</text>
<text x="110.3" y="64.3">HDMI_TX1_P</text>
<text x="127.6" y="62.8">HDMI_TX1_P</text>
<text x="127.6" y="60.3">HDMI_TX2_N</text>
<text x="208.8" y="60.3">HDMI_DATAN2_CN</text>
<text x="208.8" y="62.8">HDMI_DATAP1_CN</text>
<text x="102.4" y="69.4">[4]</text>
<text x="102.4" y="72">[4]</text>
<text x="110.3" y="69.4">HDMI_TX1_N</text>
<text x="110.3" y="72">HDMI_TX0_P</text>
<text x="127.6" y="70.4">HDMI_TX0_P</text>
<text x="127.6" y="67.9">HDMI_TX1_N</text>
<text x="208.8" y="67.9">HDMI_DATAN1_CN</text>
<text x="208.8" y="70.4">HDMI_DATAP0_CN</text>
<text x="36.1" y="75.5">HDMI_DATAN2_CN</text>
<text x="74.2" y="75.5">HDMI_DATAP2_CN</text>
<text x="102.4" y="77">[4]</text>
<text x="110.3" y="77">HDMI_TX0_N</text>
<text x="127.6" y="75.5">HDMI_TX0_N</text>
<text x="208.8" y="75.5">HDMI_DATAN0_CN</text>
<text x="102.4" y="79.6">[4]</text>
<text x="110.3" y="79.6">HDMI_TXC_P</text>
<text x="127.6" y="78.1">HDMI_TXC_P</text>
<text x="127.6" y="83.1">HDMI_TXC_N</text>
<text x="208.8" y="78.1">HDMI_CLKP_CN</text>
<text x="208.8" y="83.1">HDMI_CLKN_CN</text>
<text x="36.1" y="85.7">HDMI_DATAN0_CN</text>
<text x="74.2" y="85.7">HDMI_DATAP0_CN</text>
<text x="102.4" y="84.7">[4]</text>
<text x="110.3" y="84.7">HDMI_TXC_N</text>
<text x="208.8" y="85.7">HDMI_CEC_CON</text>
<text x="127.6" y="93.3">DDC_SDA</text>
<text x="127.6" y="90.8">DDC_SCL</text>
<text x="208.8" y="93.3">HDMI_SDA_CON</text>
<text x="208.8" y="90.8">HDMI_SCL_CON</text>
<text x="208.8" y="98.4">HDMI_5V</text>
<text x="208.8" y="100.9">HDMI_HPD_CON</text>
<text x="221.5" y="113.6">HDMI_GND_CHASSIS</text>
<text x="38.7" y="121.2">HDMI_CLKN_CN</text>
<text x="76.8" y="121.2">HDMI_CLKP_CN</text>
<text x="20.1" y="158.3">[4,7,8,9]</text>
<text x="34.1" y="158.3">I2C1_SDA</text>
<text x="109.8" y="156.8">DDC_SDA</text>
<text x="130.3" y="171">[4]</text>
<text x="138.2" y="171">HDMI_CEC_A</text>
<text x="196.1" y="169.5">HDMI_CEC_CON</text>
<text x="193.6" y="179.7">HDMI_HPD_CON</text>
<text x="130.3" y="181.2">[4]</text>
<text x="138.2" y="181.2">HDMI_HPD</text>
<text x="20.1" y="193.9">[4,7,8,9]</text>
<text x="34.1" y="193.9">I2C1_SCL</text>
<text x="107.2" y="192.4">DDC_SCL</text>
</g>
<g font-size="2" fill="#00f">
<text x="258.9" y="52.2">TYPE A</text>
<text x="261.2" y="109.6">GND</text>
</g>
<g font-size="2">
<text x="241.3" y="181.2">东莞野火电子技术有限公司</text>
<text x="241.3" y="183.5">https://fire-stm32.taobao.com</text>
<text x="243.9" y="192.1">野火_EP4CE10_Mini_原理图</text>
<text x="222.3" y="199.5">A4</text>
<text x="252.3" y="199.5">HDMI连接器</text>
<text x="230.2" y="204.3">Friday, January 03, 2020</text>
<text x="276.9" y="204.3">11</text>
<text x="286.3" y="204.3">12</text>
</g>
<g font-size="1.3" fill="#00f">
<text x="261.7" y="56.3">D2P</text>
<text x="269.5" y="58.9">G_D2</text>
<text x="261.7" y="61.4">D2N</text>
<text x="269.5" y="64">D1P</text>
<text x="261.7" y="66.5">G_D1</text>
<text x="261.7" y="71.6">D0P</text>
<text x="269.5" y="69">D1N</text>
<text x="261.7" y="76.7">D0N</text>
<text x="269.5" y="74.1">G_D0</text>
<text x="261.7" y="81.7">G_CLK</text>
<text x="269.5" y="79.2">CLKP</text>
<text x="261.7" y="86.8">CEC</text>
<text x="269.5" y="84.3">CLKN</text>
<text x="269.5" y="89.4">Utility</text>
<text x="261.7" y="91.9">SCL</text>
<text x="269.5" y="94.4">SDA</text>
<text x="261.7" y="97">G_DDC</text>
<text x="269.5" y="99.5">+5V</text>
<text x="261.7" y="102.1">HPD</text>
</g>
</svg>
